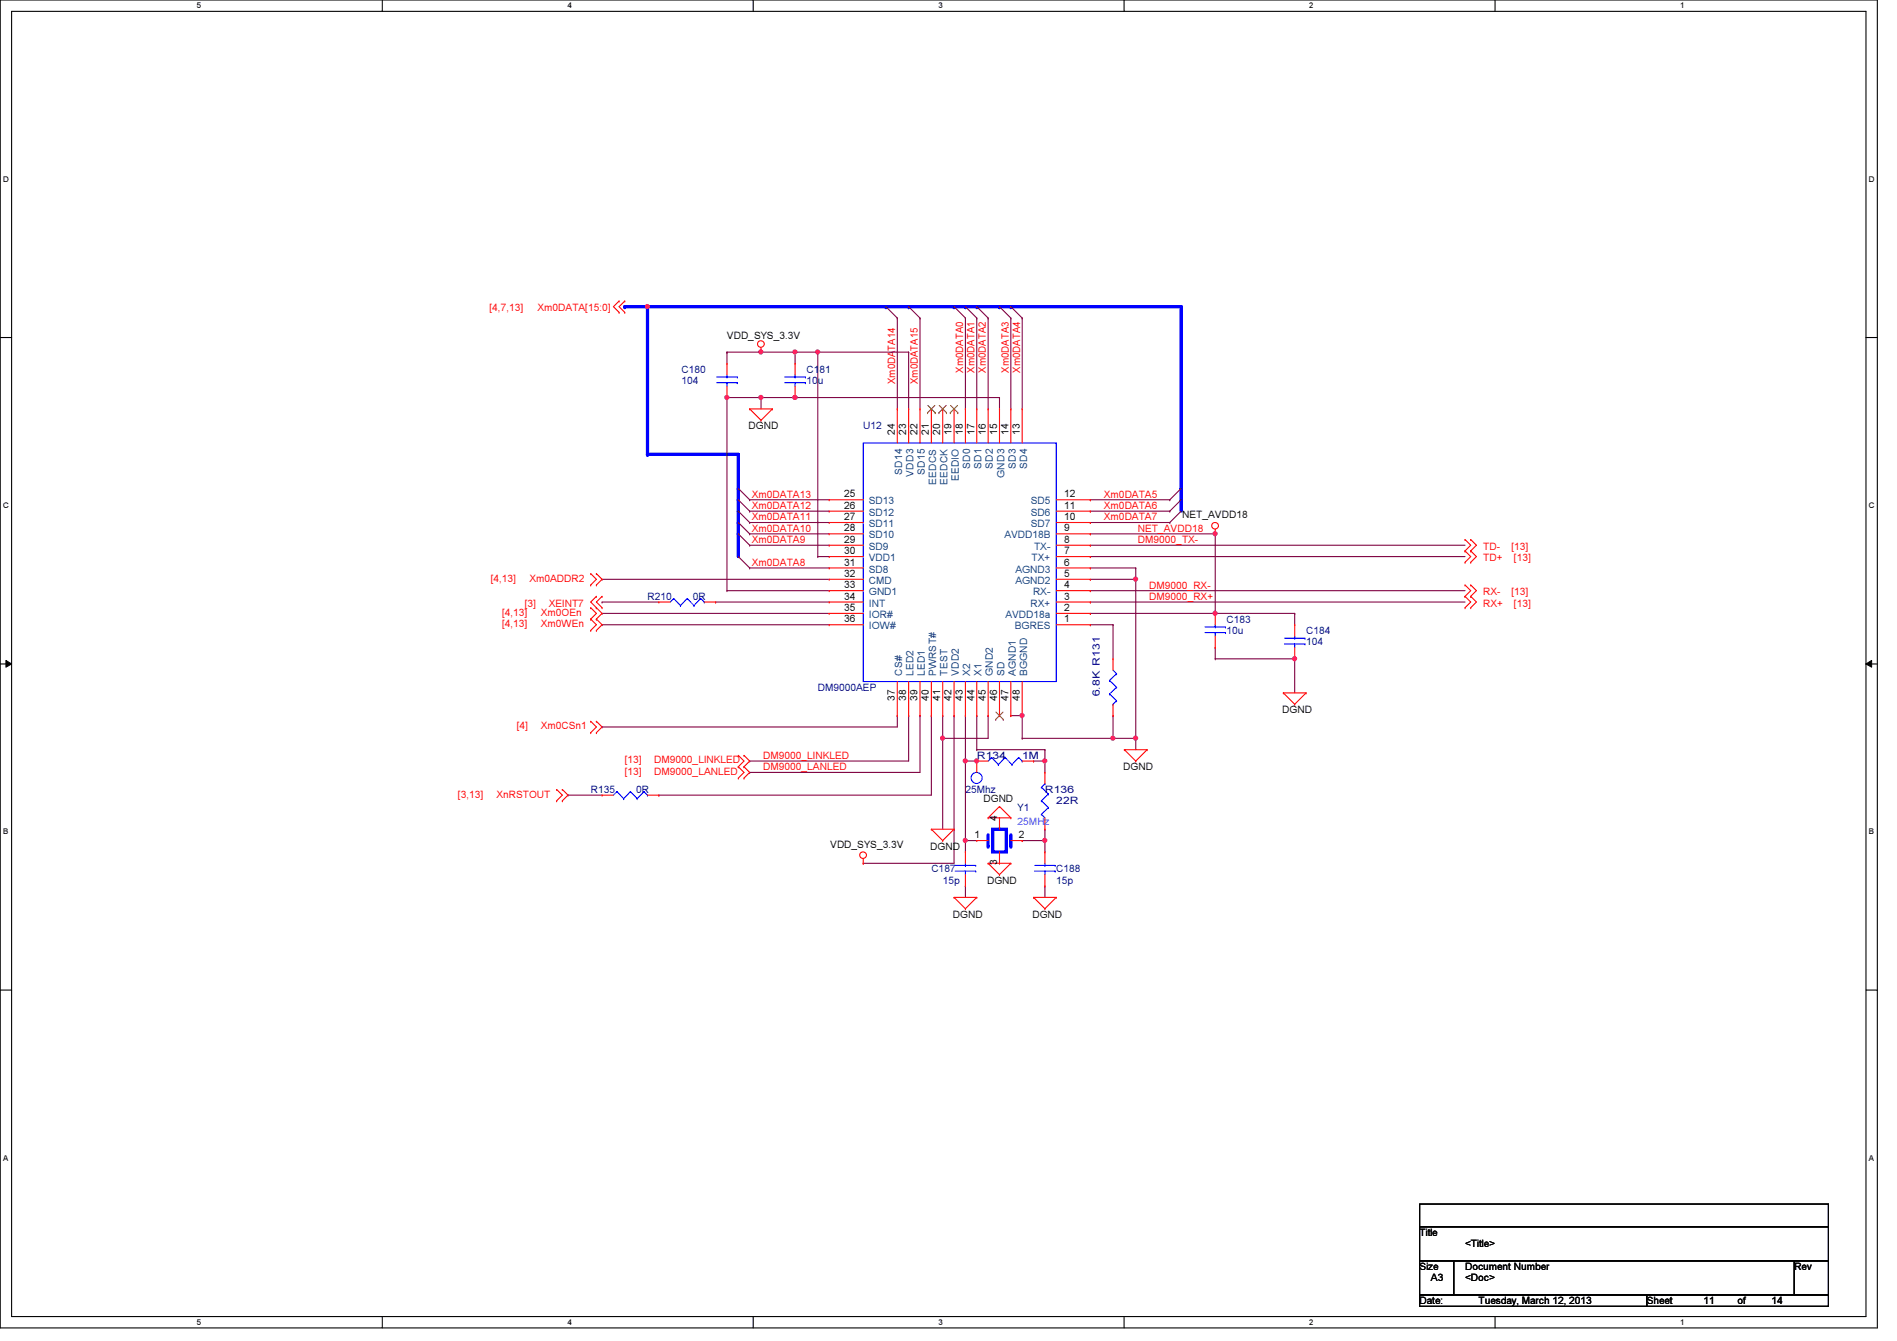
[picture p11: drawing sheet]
<svg xmlns="http://www.w3.org/2000/svg" width="297mm" height="210mm" viewBox="0 0 297 210" stroke-linecap="round" stroke-linejoin="round" font-family="sans-serif">
<path d="M0 0h294v207.9h-294zM1.8 1.8h290.4v204.3h-290.4z" fill="none" stroke="#000" stroke-width=".17"/>
<g fill="#fff">
<path d="M30.8 .2h.7v1.4h-.7z"/>
<path d="M30.8 206.2h.7v1.4h-.7z"/>
</g>
<path d="M59.9 0v1.8M59.9 206.1v1.8" fill="none" stroke="#000" stroke-width=".17"/>
<g fill="#fff">
<path d="M88.9 .2h.6v1.4h-.6z"/>
<path d="M88.9 206.2h.6v1.4h-.6z"/>
</g>
<path d="M117.9 0v1.8M117.9 206.1v1.8" fill="none" stroke="#000" stroke-width=".17"/>
<g fill="#fff">
<path d="M146.9 .2h.7v1.4h-.7z"/>
<path d="M146.9 206.2h.7v1.4h-.7z"/>
</g>
<path d="M176 0v1.8M176 206.1v1.8" fill="none" stroke="#000" stroke-width=".17"/>
<g fill="#fff">
<path d="M205 .2h.7v1.4h-.7z"/>
<path d="M205 206.2h.7v1.4h-.7z"/>
</g>
<path d="M234.1 0v1.8M234.1 206.1v1.8" fill="none" stroke="#000" stroke-width=".17"/>
<g fill="#fff">
<path d="M263.1 .2h.7v1.4h-.7z"/>
<path d="M263.1 206.2h.7v1.4h-.7z"/>
<path d="M.5 27.3h.9v1.4h-.9z"/>
<path d="M292.6 27.3h.9v1.4h-.9z"/>
<path d="M.5 78.4h.9v1.4h-.9z"/>
<path d="M292.6 78.4h.9v1.4h-.9z"/>
</g>
<path d="M0 52.8h1.8M292.2 52.8h1.8" fill="none" stroke="#000" stroke-width=".17"/>
<g fill="#fff">
<path d="M.5 129.5h.8v1.4h-.8z"/>
<path d="M292.6 129.5h.9v1.4h-.9z"/>
</g>
<path d="M0 103.9h1.8M292.2 103.9h1.8" fill="none" stroke="#000" stroke-width=".17"/>
<path d="M.9 103.4l.9 .5-.9 .5zM292.2 103.9l.9-.5v1z" fill="#000"/>
<path d="M.9 103.4l.9 .5-.9 .5zM292.2 103.9l.9-.5v1z" fill="none" stroke="#000" stroke-width=".16"/>
<g fill="#fff">
<path d="M.5 180.5h.8v1.4h-.8z"/>
<path d="M292.6 180.5h.9v1.4h-.9z"/>
</g>
<path d="M0 155h1.8M292.2 155h1.8" fill="none" stroke="#000" stroke-width=".17"/>
<path d="M124.5 55.1h.1M124.5 55.1v1.8M94.3 94.2h.1M94.3 94.2h8.9M117.4 119.1h.1M117.4 119.1h24.9M88.9 124.5h.1M88.9 124.5h5.4" fill="none" stroke="#800040" stroke-width=".17"/>
<path d="M97.8 48h3.6" fill="none" stroke="#00f" stroke-width=".51"/>
<circle cx="97.8" cy="48" r=".25" fill="#00f"/>
<path d="M144.1 112h.1M144.1 112v8.9M202.7 103.1h.1M202.7 103.1v5.4" fill="none" stroke="#800040" stroke-width=".17"/>
<path d="M185 78.2v1.8" fill="none" stroke="#00f" stroke-width=".51"/>
<circle cx="185" cy="78.2" r=".25" fill="#00f"/>
<path d="M185 76.5v1.7" fill="none" stroke="#00f" stroke-width=".51"/>
<circle cx="185" cy="76.5" r=".25" fill="#00f"/>
<path d="M185 48v28.5" fill="none" stroke="#00f" stroke-width=".51"/>
<circle cx="185" cy="48" r=".25" fill="#00f"/>
<path d="M112.1 94.2h.1M112.1 94.2h17.7M117.4 120.9h.1M117.4 120.9h26.7" fill="none" stroke="#800040" stroke-width=".17"/>
<path d="M158.3 48h26.7" fill="none" stroke="#00f" stroke-width=".51"/>
<circle cx="158.3" cy="48" r=".25" fill="#00f"/>
<path d="M138.7 48h3.6" fill="none" stroke="#00f" stroke-width=".51"/>
<circle cx="138.7" cy="48" r=".25" fill="#00f"/>
<path d="M101.4 48h37.3" fill="none" stroke="#00f" stroke-width=".51"/>
<circle cx="101.4" cy="48" r=".25" fill="#00f"/>
<path d="M156.5 48h1.8" fill="none" stroke="#00f" stroke-width=".51"/>
<circle cx="156.5" cy="48" r=".25" fill="#00f"/>
<path d="M142.3 48h7.1" fill="none" stroke="#00f" stroke-width=".51"/>
<circle cx="142.3" cy="48" r=".25" fill="#00f"/>
<path d="M151.2 48h1.7" fill="none" stroke="#00f" stroke-width=".51"/>
<circle cx="151.2" cy="48" r=".25" fill="#00f"/>
<path d="M149.4 48h1.8" fill="none" stroke="#00f" stroke-width=".51"/>
<circle cx="149.4" cy="48" r=".25" fill="#00f"/>
<path d="M152.9 48h3.6" fill="none" stroke="#00f" stroke-width=".51"/>
<circle cx="152.9" cy="48" r=".25" fill="#00f"/>
<path d="M115.6 83.6v3.5" fill="none" stroke="#00f" stroke-width=".51"/>
<circle cx="115.6" cy="83.6" r=".25" fill="#00f"/>
<path d="M115.6 76.5v1.7" fill="none" stroke="#00f" stroke-width=".51"/>
<circle cx="115.6" cy="76.5" r=".25" fill="#00f"/>
<path d="M115.6 71.1v5.4" fill="none" stroke="#00f" stroke-width=".51"/>
<circle cx="115.6" cy="71.1" r=".25" fill="#00f"/>
<path d="M115.6 80v1.8" fill="none" stroke="#00f" stroke-width=".51"/>
<circle cx="115.6" cy="80" r=".25" fill="#00f"/>
<path d="M115.6 78.2v1.8" fill="none" stroke="#00f" stroke-width=".51"/>
<circle cx="115.6" cy="78.2" r=".25" fill="#00f"/>
<path d="M115.6 81.8v1.8" fill="none" stroke="#00f" stroke-width=".51"/>
<circle cx="115.6" cy="81.8" r=".25" fill="#00f"/>
<path d="M101.4 71.1h14.2" fill="none" stroke="#00f" stroke-width=".51"/>
<circle cx="101.4" cy="71.1" r=".25" fill="#00f"/>
<g fill="none" stroke="#800040" stroke-width=".17">
<path d="M113.8 62.2h.1M113.8 62.2h5.4M170.7 78.2h.1M170.7 78.2h12.5M170.7 80h.1M170.7 81.8h.1M170.7 85.3h.1M170.7 94.2h.1M170.7 80h12.5M170.7 81.8h12.5M170.7 85.3h58.7M170.7 94.2h58.7"/>
<path d="M190.3 96h.1M190.3 96h12.4M163.6 117.3h.1M163.6 117.3v1.8"/>
</g>
<circle cx="190.3" cy="96" r=".32" fill="#f0f"/>
<circle cx="190.3" cy="96" r=".32" fill="none" stroke="#f0f" stroke-width=".17"/>
<path d="M119.2 62.2h.1M119.2 62.2v1.8M119.2 62.2h5.3M202.7 96h.1M202.7 96v1.8M94.3 113.8h.1M140.5 112h.1M140.5 112v1.8h-46.2M160.1 112h.1M160.1 112v3.6M174.3 115.6h.1M174.3 115.6h3.5" fill="none" stroke="#800040" stroke-width=".17"/>
<circle cx="124.5" cy="62.2" r=".32" fill="#f0f"/>
<circle cx="124.5" cy="62.2" r=".32" fill="none" stroke="#f0f" stroke-width=".17"/>
<circle cx="119.1" cy="62.2" r=".32" fill="#f0f"/>
<circle cx="119.1" cy="62.2" r=".32" fill="none" stroke="#f0f" stroke-width=".17"/>
<path d="M124.5 62.2h.1M124.5 62.2h32" fill="none" stroke="#800040" stroke-width=".17"/>
<circle cx="124.5" cy="62.2" r=".32" fill="#f0f"/>
<circle cx="124.5" cy="62.2" r=".32" fill="none" stroke="#f0f" stroke-width=".17"/>
<path d="M177.8 88.9h.1M177.8 88.9v1.8M147.6 115.6h.1M147.6 115.6h7.1M147.6 115.6v14.2M151.2 119.1h.1M151.2 119.1v12.5M160.1 115.6h.1M160.1 115.6h14.2M163.6 138.7h.1M163.6 138.7v1.8" fill="none" stroke="#800040" stroke-width=".17"/>
<circle cx="147.6" cy="115.5" r=".32" fill="#f0f"/>
<circle cx="147.6" cy="115.5" r=".32" fill="none" stroke="#f0f" stroke-width=".17"/>
<path d="M177.8 90.7h.1M177.8 90.7v24.9M161.8 119.1h.1M161.8 119.1h1.8M163.6 131.6h.1M163.6 131.6v1.7" fill="none" stroke="#800040" stroke-width=".17"/>
<circle cx="177.8" cy="115.5" r=".32" fill="#f0f"/>
<circle cx="177.8" cy="115.5" r=".32" fill="none" stroke="#f0f" stroke-width=".17"/>
<circle cx="177.8" cy="90.7" r=".32" fill="#f0f"/>
<circle cx="177.8" cy="90.7" r=".32" fill="none" stroke="#f0f" stroke-width=".17"/>
<path d="M94.3 97.8h.1M94.3 97.8h35.5M170.7 88.9h.1M170.7 90.7h.1M170.7 83.6h.1M170.7 88.9h7.1M170.7 90.7h7.1M170.7 83.6h19.6" fill="none" stroke="#800040" stroke-width=".17"/>
<circle cx="190.3" cy="83.5" r=".32" fill="#f0f"/>
<circle cx="190.3" cy="83.5" r=".32" fill="none" stroke="#f0f" stroke-width=".17"/>
<path d="M94.3 96h.1M94.3 96h35.5M151.2 119.1h.1M151.2 119.1h1.7M154.7 112h.1M154.7 112v3.6" fill="none" stroke="#800040" stroke-width=".17"/>
<circle cx="152.9" cy="119.1" r=".32" fill="#f0f"/>
<circle cx="152.9" cy="119.1" r=".32" fill="none" stroke="#f0f" stroke-width=".17"/>
<circle cx="151.1" cy="119.1" r=".32" fill="#f0f"/>
<circle cx="151.1" cy="119.1" r=".32" fill="none" stroke="#f0f" stroke-width=".17"/>
<g fill="none" stroke="#800040" stroke-width=".17">
<path d="M113.8 55.1h.1M113.8 55.1v1.8M119.2 55.1h.1M119.2 55.1h5.3M94.3 90.7h.1M94.3 90.7h35.5M113.8 92.5h.1M113.8 92.5h16M117.4 88.9h.1M117.4 88.9h12.4M170.7 97.8h.1M170.7 92.5h.1"/>
<path d="M170.7 92.5h58.7M170.7 97.8h3.6M174.3 97.8h.1M174.3 97.8v5.3M151.2 112h.1M151.2 112v7.1M177.8 115.6h.1M177.8 115.6v1.7M103.2 124.5h.1M103.2 124.5h42.6M151.2 131.6h.1M151.2 131.6h1.7"/>
</g>
<circle cx="124.5" cy="55.1" r=".32" fill="#f0f"/>
<circle cx="124.5" cy="55.1" r=".32" fill="none" stroke="#f0f" stroke-width=".17"/>
<circle cx="119.1" cy="55.1" r=".32" fill="#f0f"/>
<circle cx="119.1" cy="55.1" r=".32" fill="none" stroke="#f0f" stroke-width=".17"/>
<path d="M174.3 112h.1M174.3 112v3.6" fill="none" stroke="#800040" stroke-width=".17"/>
<circle cx="174.3" cy="115.5" r=".32" fill="#f0f"/>
<circle cx="174.3" cy="115.5" r=".32" fill="none" stroke="#f0f" stroke-width=".17"/>
<path d="M113.8 62.2h.1M113.8 62.2v30.3M117.4 85.3h.1M117.4 85.3h12.4" fill="none" stroke="#800040" stroke-width=".17"/>
<circle cx="113.8" cy="62.2" r=".32" fill="#f0f"/>
<circle cx="113.8" cy="62.2" r=".32" fill="none" stroke="#f0f" stroke-width=".17"/>
<path d="M158.3 112h.1M158.3 112h1.8" fill="none" stroke="#800040" stroke-width=".17"/>
<circle cx="160" cy="112" r=".32" fill="#f0f"/>
<circle cx="160" cy="112" r=".32" fill="none" stroke="#f0f" stroke-width=".17"/>
<path d="M117.4 83.6h.1M117.4 83.6h12.4M142.3 112h.1M142.3 112v7.1M160.1 131.6h.1M160.1 131.6h3.5" fill="none" stroke="#800040" stroke-width=".17"/>
<circle cx="163.6" cy="131.5" r=".32" fill="#f0f"/>
<circle cx="163.6" cy="131.5" r=".32" fill="none" stroke="#f0f" stroke-width=".17"/>
<path d="M117.4 81.8h.1M117.4 81.8h12.4M190.3 83.6h.1M190.3 83.6v12.4M190.3 103.1h.1M190.3 103.1h12.4" fill="none" stroke="#800040" stroke-width=".17"/>
<circle cx="202.7" cy="103.1" r=".32" fill="#f0f"/>
<circle cx="202.7" cy="103.1" r=".32" fill="none" stroke="#f0f" stroke-width=".17"/>
<path d="M128.1 55.1h.1M128.1 55.1v32M128.1 87.1h.1M128.1 87.1h1.7" fill="none" stroke="#800040" stroke-width=".17"/>
<circle cx="128" cy="55.1" r=".32" fill="#f0f"/>
<circle cx="128" cy="55.1" r=".32" fill="none" stroke="#f0f" stroke-width=".17"/>
<g fill="none" stroke="#800040" stroke-width=".17">
<path d="M113.8 55.1h.1M113.8 55.1h5.4M124.5 55.1h.1M124.5 55.1h3.6M140.5 49.8h.1M140.5 49.8v14.2M142.3 55.1h.1M142.3 55.1v8.9M144.1 49.8h.1M144.1 49.8v14.2M151.2 49.8h.1M151.2 49.8v14.2"/>
<path d="M152.9 49.8h.1M152.9 49.8v14.2M154.7 49.8h.1M154.7 49.8v14.2M158.3 49.8h.1M158.3 49.8v14.2M160.1 49.8h.1M160.1 49.8v14.2M117.4 78.2h.1M117.4 78.2h12.4M156.5 62.2h.1M156.5 62.2v1.8"/>
<path d="M117.4 80h.1M117.4 80h12.4M170.7 96h.1M170.7 96h19.6M152.9 112h.1M152.9 112v5.3M151.2 138.7h.1M151.2 131.6h.1M151.2 131.6v1.7M151.2 138.7v1.8M163.6 129.8h.1M163.6 129.8v1.8"/>
</g>
<circle cx="151.1" cy="131.5" r=".32" fill="#f0f"/>
<circle cx="151.1" cy="131.5" r=".32" fill="none" stroke="#f0f" stroke-width=".17"/>
<path d="M128.1 55.1h.1M128.1 55.1h14.2M145.8 112h.1M145.8 112v12.5M152.9 117.3h.1M152.9 117.3h10.7" fill="none" stroke="#800040" stroke-width=".17"/>
<path d="M101.4 48v23.1" fill="none" stroke="#00f" stroke-width=".51"/>
<circle cx="101.4" cy="48" r=".25" fill="#00f"/>
<circle cx="101.4" cy="48" r=".32" fill="#f0f"/>
<circle cx="101.4" cy="48" r=".32" fill="none" stroke="#f0f" stroke-width=".17"/>
<path d="M149.4 112h.1M149.4 112v23.1M163.6 119.1h.1M163.6 119.1v1.8" fill="none" stroke="#800040" stroke-width=".17"/>
<circle cx="163.6" cy="119.1" r=".32" fill="#f0f"/>
<circle cx="163.6" cy="119.1" r=".32" fill="none" stroke="#f0f" stroke-width=".17"/>
<g fill="none" stroke="#800040" stroke-width=".17">
<path d="M138.7 48h.1M138.7 48l1.8 1.8M142.3 48h.1M142.3 48l1.8 1.8M149.4 48h.1M149.4 48l1.8 1.8M151.2 48h.1M151.2 48l1.7 1.8M152.9 48h.1M152.9 48l1.8 1.8M156.5 48h.1M156.5 48l1.8 1.8"/>
<path d="M158.3 48h.1M158.3 48l1.8 1.8M115.6 76.5h.1M115.6 78.2h.1M115.6 76.5l1.8 1.7M115.6 78.2l1.8 1.8M183.2 78.2h.1M185 76.5l-1.8 1.7M185 78.2l-1.8 1.8M115.6 80h.1M115.6 81.8h.1M115.6 83.6h.1"/>
<path d="M115.6 87.1h.1M115.6 80l1.8 1.8M115.6 81.8l1.8 1.8M115.6 83.6l1.8 1.7M115.6 87.1l1.8 1.8M170.7 87.1h.1M170.7 87.1h58.7M183.2 80h.1M183.2 81.8h.1M185 80l-1.8 1.8M147.6 112h.1M147.6 112v3.6"/>
<path d="M190.3 101.3h.1M190.3 101.3v1.8M135.2 135.1h.1M135.2 135.1h14.2"/>
</g>
<g fill="none" stroke="#f00" stroke-width=".17">
<path d="M96.9 47.1h.1M96.9 48.9h.1M96.9 47.1l-.8 .9 .8 .9M97.8 47.1h.1M97.8 48.9h.1M97.8 47.1l-.9 .9 .9 .9M119.2 55.1h.1M119.2 54.4v.7M117.4 64h.1M117.4 64h3.5M117.4 64l1.8 1.8M119.2 65.8h.1"/>
<path d="M120.9 64h.1M120.9 64l-1.7 1.8M92.5 89.8h.1M92.5 91.6h.1M92.5 95.1h.1M92.5 96.9h.1M92.5 98.7h.1M92.5 89.8l.9 .9-.9 .9M92.5 95.1l.9 .9-.9 .9M92.5 96.9l.9 .9-.9 .9M93.4 91.6h.1M93.4 89.8h.1"/>
<path d="M93.4 96.9h.1M93.4 95.1h.1M93.4 98.7h.1M93.4 93.3h.1M93.4 89.8l.9 .9-.9 .9M93.4 93.3l-.9 .9 1.8 1.8-.9 .9M93.4 96.9l.9 .9-.9 .9M94.3 93.3h.1M94.3 95.1h.1M94.3 93.3l-.9 .9 .9 .9M190.3 83.6h.1M190.3 82.8v.8"/>
<path d="M229.4 84.5h.1M229.4 86.2h.1M229.4 88h.1M229.4 91.6h.1M229.4 93.3h.1M229.4 95.1h.1M229.4 84.5l.9 .8-.9 .9M229.4 86.2l.9 .9-.9 .9M229.4 91.6l.9 .9-.9 .8M229.4 93.3l.9 .9-.9 .9M230.3 84.5h.1M230.3 86.2h.1"/>
<path d="M230.3 88h.1M230.3 91.6h.1M230.3 93.3h.1M230.3 95.1h.1M230.3 84.5l.9 .8-.9 .9M230.3 86.2l.9 .9-.9 .9M230.3 91.6l.9 .9-.9 .8M230.3 93.3l.9 .9-.9 .9M92.5 112.9h.1M92.5 114.7h.1M92.5 112.9l.9 .9-.9 .9M93.4 114.7h.1"/>
<path d="M93.4 112.9h.1M93.4 112.9l.9 .9-.9 .9M115.6 118.2h.1M115.6 118.2l.9 .9-.9 .9M116.5 118.2h.1M116.5 118.2l.9 .9-.9 .9M152.9 119.1h.1M152.9 119.1v1.8M152.9 119.1h1.8M160.1 119.1h1.7M161.8 119.1h.1M176.1 117.3h.1"/>
<path d="M176.1 117.3h3.5M176.1 117.3l1.7 1.8M177.8 119.1h.1M179.6 117.3h.1M179.6 117.3l-1.8 1.8M201 108.5h.1M201 108.5h3.5M201 108.5l1.7 1.7M202.7 110.2h.1M204.5 108.5h.1M204.5 108.5l-1.8 1.7M87.2 123.6h.1"/>
<path d="M87.2 125.3h.1M87.2 123.6l.8 .9-.8 .8M88 125.3h.1M88 123.6h.1M88 123.6l.9 .9-.9 .8M115.6 120h.1M115.6 121.8h.1M115.6 120l.9 .9-.9 .9M116.5 120h.1M116.5 121.8h.1M116.5 120l.9 .9-.9 .9M135.2 135.1h.1"/>
<path d="M135.2 134.4v.7M145.8 129.8h.1M145.8 129.8h3.6M145.8 129.8l1.8 1.8M147.6 131.6h.1M149.4 129.8h.1M149.4 129.8l-1.8 1.8M151.2 133.3h.1M151.2 138.7h.1M151.2 133.3v1.8M151.2 136.9v1.8M154.7 135.1h.1"/>
<path d="M154.7 128h.1M154.7 135.1h3.6M154.7 135.1l1.8 1.8M154.7 128h3.6M156.5 136.9h.1M156.5 126.2h.1M156.5 126.2l-1.8 1.8M156.5 126.2l1.8 1.8M158.3 135.1h.1M158.3 128h.1M158.3 135.1l-1.8 1.8M163.6 129.8h.1"/>
<path d="M163.6 120.9h.1M163.6 120.9v1.8M163.6 128v1.8M149.4 140.5h.1M149.4 140.5h3.5M149.4 140.5l1.8 1.7M151.2 142.2h.1M152.9 140.5h.1M152.9 140.5l-1.7 1.7M161.8 140.5h.1M161.8 140.5h3.6M161.8 140.5l1.8 1.7"/>
<path d="M163.6 142.2h.1M165.4 140.5h.1M165.4 140.5l-1.8 1.7"/>
<circle cx="119.1" cy="53.8" r=".52"/>
<circle cx="190.3" cy="82.3" r=".52"/>
<circle cx="135.2" cy="133.9" r=".52"/>
</g>
<path d="M222.3 188.5h64v3.5h-64zM222.3 192h64v5.4h-64zM222.3 197.4h5.3v5.3h-5.3zM227.6 197.4h53.4v5.3h-53.4zM281 197.4h5.3v5.3h-5.3zM222.3 202.7h35.5v1.8h-35.5zM257.8 202.7h28.5v1.8h-28.5z" fill="none" stroke="#000" stroke-width=".17"/>
<g fill="none" stroke="#00f" stroke-width=".17">
<path d="M155.3 118.6h.1M155.3 118.6l-.6 .5M155.3 118.6l1 1.1M156.3 119.7h.1M157.4 118.6h.1M157.4 118.6l-1.1 1.1M157.4 118.6l1.1 1.1M158.5 119.7h.1M159.5 118.6h.1M159.5 118.6l-1 1.1M159.5 118.6l.6 .5M160.1 119.1h.1"/>
<path d="M149.6 136.4h3.2M149.6 135.5h3.2M151.2 135.5h.1M151.2 136.4h.1M151.2 135.1v.4M151.2 136.4v.5M152.8 136.4h.1M152.8 135.5h.1M163.1 127.5h.1M163.1 125.3h.1M163.1 123.2h.1M163.1 127.5l.5 .5"/>
<path d="M163.1 125.3l1.1 1.1M163.1 123.2l1.1 1.1M163.6 122.7h.1M163.6 122.7l-.5 .5M164.2 126.4h.1M164.2 124.3h.1M164.2 126.4l-1.1 1.1M164.2 124.3l-1.1 1"/>
<circle cx="152.9" cy="121.8" r=".87"/>
</g>
<path d="M154.7 130.7v1.8" fill="none" stroke="#00f" stroke-width=".51"/>
<circle cx="154.7" cy="132.5" r=".25" fill="#00f"/>
<path d="M158.3 130.7v1.8" fill="none" stroke="#00f" stroke-width=".51"/>
<circle cx="158.3" cy="132.5" r=".25" fill="#00f"/>
<path d="M155.4 129.8h2.2v3.5h-2.2z" fill="none" stroke="#00f" stroke-width=".51"/>
<g fill="none" stroke="#f00" stroke-width=".17">
<path d="M113.8 56.9h.1M113.8 56.9v1.8M124.5 56.9h.1M124.5 56.9v1.8M113.8 62.2h.1M113.8 60.5v1.7M124.5 62.2h.1M124.5 60.5v1.7M129.8 78.2h.1M129.8 78.2h5.4M140.5 64h.1M140.5 64v5.3"/>
<path d="M142.3 64h.1M142.3 64v5.3M144.1 64h.1M144.1 64v5.3M145.8 64h.1M145.8 64v5.3M147.6 64h.1M147.6 64v5.3M149.4 64h.1M149.4 64v5.3M151.2 64h.1M151.2 64v5.3"/>
<path d="M152.9 64h.1M152.9 64v5.3M154.7 64h.1M154.7 64v5.3M156.5 64h.1M156.5 64v5.3M158.3 64h.1M158.3 64v5.3M160.1 64h.1M160.1 64v5.3M165.4 78.2h5.3M170.7 78.2h.1"/>
<path d="M103.2 94.2h.1M103.2 94.2h1.7M110.3 94.2h1.8M112.1 94.2h.1M129.8 80h.1M129.8 81.8h.1M129.8 83.6h.1M129.8 85.3h.1M129.8 87.1h.1M129.8 88.9h.1M129.8 90.7h.1M129.8 92.5h.1"/>
<path d="M129.8 94.2h.1M129.8 96h.1M129.8 97.8h.1M129.8 94.2h5.4M129.8 97.8h5.4M129.8 96h5.4M129.8 90.7h5.4M129.8 83.6h5.4M129.8 85.3h5.4M129.8 87.1h5.4M129.8 88.9h5.4M129.8 81.8h5.4"/>
<path d="M129.8 92.5h5.4M129.8 80h5.4M165.4 94.2h5.3M165.4 97.8h5.3M165.4 96h5.3M165.4 90.7h5.3M165.4 83.6h5.3M165.4 85.3h5.3M165.4 87.1h5.3M165.4 88.9h5.3M165.4 81.8h5.3M165.4 92.5h5.3"/>
<path d="M165.4 80h5.3M170.7 97.8h.1M170.7 96h.1M170.7 94.2h.1M170.7 90.7h.1M170.7 83.6h.1M170.7 85.3h.1M170.7 87.1h.1M170.7 88.9h.1M170.7 81.8h.1M170.7 92.5h.1M170.7 80h.1"/>
<path d="M190.3 96h.1M190.3 96v1.8M190.3 99.6v1.7M202.7 97.8h.1M202.7 97.8v1.8M140.5 112h.1M140.5 106.7v5.3M142.3 112h.1M142.3 106.7v5.3M144.1 112h.1M144.1 106.7v5.3M145.8 112h.1"/>
<path d="M145.8 106.7v5.3M147.6 112h.1M147.6 106.7v5.3M149.4 112h.1M149.4 106.7v5.3M151.2 112h.1M151.2 106.7v5.3M152.9 112h.1M152.9 106.7v5.3M154.7 112h.1M154.7 106.7v5.3M156.5 112h.1"/>
<path d="M156.5 106.7v5.3M158.3 112h.1M158.3 106.7v5.3M160.1 112h.1M160.1 106.7v5.3M174.3 103.1h.1M174.3 112h.1M174.3 103.1v1.8M174.3 110.2v1.8M190.3 101.3h.1M202.7 103.1h.1M202.7 101.3v1.8"/>
<path d="M94.3 124.5h.1M94.3 124.5h1.8M101.4 124.5h1.8M103.2 124.5h.1M152.9 131.6h.1M152.9 131.6h1.8M156.5 135.1h.1M156.5 128h.1M156.5 128v1.8M156.5 133.3v1.8M158.3 131.6h1.8M160.1 131.6h.1"/>
<path d="M163.6 133.3h.1M163.6 138.7h.1M163.6 133.3v1.8M163.6 136.9v1.8"/>
</g>
<g fill="none" stroke="#00f" stroke-width=".17">
<path d="M112.2 59.9h3.2M112.2 59h3.2M113.8 59h.1M113.8 59.9h.1M113.8 58.7v.3M113.8 59.9v.6M115.4 59.9h.1M115.4 59h.1M122.9 59.9h3.2M122.9 59h3.2M124.5 59h.1M124.5 59.9h.1"/>
<path d="M124.5 58.7v.3M124.5 59.9v.6M126.1 59.9h.1M126.1 59h.1M135.2 69.3h30.2v37.4h-30.2zM105.5 93.7h.1M105.5 93.7l-.6 .5M105.5 93.7l1 1.1M106.5 94.8h.1M107.6 93.7h.1M107.6 93.7l-1.1 1.1M107.6 93.7l1.1 1.1"/>
<path d="M108.7 94.8h.1M109.7 93.7h.1M109.7 93.7l-1 1.1M109.7 93.7l.6 .5M110.3 94.2h.1M188.7 99h3.2M188.7 98.1h3.2M190.3 98.1h.1M190.3 99h.1M190.3 97.8v.3M190.3 99v.6M191.9 99h.1"/>
<path d="M191.9 98.1h.1M201.1 99.9h3.2M202.7 99.9h.1M202.7 99.6v.3M204.3 99.9h.1M173.7 106.5h.1M173.7 108.6h.1M173.7 106.5l1.1 1.1M173.7 108.6l1.1 1.1M174.3 110.2h.1M174.3 104.9l.5 .6M174.8 105.5h.1"/>
<path d="M174.8 107.6h.1M174.8 109.7h.1M174.8 105.5l-1.1 1M174.8 107.6l-1.1 1M174.8 109.7l-.5 .5M201.1 100.8h3.2M202.7 100.8h.1M202.7 100.8v.5M204.3 100.8h.1M96.6 123.9h.1M96.6 123.9l-.5 .6M96.6 123.9l1.1 1.1"/>
<path d="M97.7 125h.1M98.7 123.9h.1M98.7 123.9l-1 1.1M98.7 123.9l1.1 1.1M99.8 125h.1M100.8 123.9h.1M100.8 123.9l-1 1.1M100.8 123.9l.6 .6M101.4 124.5h.1M162 136.4h3.2M162 135.5h3.2M163.6 135.5h.1"/>
<path d="M163.6 136.4h.1M163.6 135.1v.4M163.6 136.4v.5M165.2 136.4h.1M165.2 135.5h.1"/>
</g>
<g fill="none" stroke="#804000" stroke-width=".16">
<path d="M145.2 64.6h.1M145.3 63.5l1.1 1.1M146.4 63.5l-1.2 1.1M146.4 64.6h.1M147 64.6h.1M147.1 63.5l1.1 1.1M148.2 63.5l-1.2 1.1M148.2 64.6h.1M148.8 64.6h.1M148.8 63.5l1.2 1.1M149.9 63.5l-1.1 1.1M150 64.6h.1"/>
<path d="M155.9 112.6h.1M156 111.5l1.1 1.1M157.1 111.5l-1.2 1.1M157.1 112.6h.1"/>
</g>
<circle cx="190.3" cy="96" r=".32" fill="#f0f"/>
<circle cx="190.3" cy="96" r=".32" fill="none" stroke="#f0f" stroke-width=".17"/>
<circle cx="124.5" cy="62.2" r=".32" fill="#f0f"/>
<circle cx="124.5" cy="62.2" r=".32" fill="none" stroke="#f0f" stroke-width=".17"/>
<circle cx="119.1" cy="62.2" r=".32" fill="#f0f"/>
<circle cx="119.1" cy="62.2" r=".32" fill="none" stroke="#f0f" stroke-width=".17"/>
<circle cx="124.5" cy="62.2" r=".32" fill="#f0f"/>
<circle cx="124.5" cy="62.2" r=".32" fill="none" stroke="#f0f" stroke-width=".17"/>
<circle cx="147.6" cy="115.5" r=".32" fill="#f0f"/>
<circle cx="147.6" cy="115.5" r=".32" fill="none" stroke="#f0f" stroke-width=".17"/>
<circle cx="177.8" cy="115.5" r=".32" fill="#f0f"/>
<circle cx="177.8" cy="115.5" r=".32" fill="none" stroke="#f0f" stroke-width=".17"/>
<circle cx="177.8" cy="90.7" r=".32" fill="#f0f"/>
<circle cx="177.8" cy="90.7" r=".32" fill="none" stroke="#f0f" stroke-width=".17"/>
<circle cx="190.3" cy="83.5" r=".32" fill="#f0f"/>
<circle cx="190.3" cy="83.5" r=".32" fill="none" stroke="#f0f" stroke-width=".17"/>
<circle cx="152.9" cy="119.1" r=".32" fill="#f0f"/>
<circle cx="152.9" cy="119.1" r=".32" fill="none" stroke="#f0f" stroke-width=".17"/>
<circle cx="151.1" cy="119.1" r=".32" fill="#f0f"/>
<circle cx="151.1" cy="119.1" r=".32" fill="none" stroke="#f0f" stroke-width=".17"/>
<circle cx="124.5" cy="55.1" r=".32" fill="#f0f"/>
<circle cx="124.5" cy="55.1" r=".32" fill="none" stroke="#f0f" stroke-width=".17"/>
<circle cx="119.1" cy="55.1" r=".32" fill="#f0f"/>
<circle cx="119.1" cy="55.1" r=".32" fill="none" stroke="#f0f" stroke-width=".17"/>
<circle cx="174.3" cy="115.5" r=".32" fill="#f0f"/>
<circle cx="174.3" cy="115.5" r=".32" fill="none" stroke="#f0f" stroke-width=".17"/>
<circle cx="113.8" cy="62.2" r=".32" fill="#f0f"/>
<circle cx="113.8" cy="62.2" r=".32" fill="none" stroke="#f0f" stroke-width=".17"/>
<circle cx="160" cy="112" r=".32" fill="#f0f"/>
<circle cx="160" cy="112" r=".32" fill="none" stroke="#f0f" stroke-width=".17"/>
<circle cx="163.6" cy="131.5" r=".32" fill="#f0f"/>
<circle cx="163.6" cy="131.5" r=".32" fill="none" stroke="#f0f" stroke-width=".17"/>
<circle cx="202.7" cy="103.1" r=".32" fill="#f0f"/>
<circle cx="202.7" cy="103.1" r=".32" fill="none" stroke="#f0f" stroke-width=".17"/>
<circle cx="128" cy="55.1" r=".32" fill="#f0f"/>
<circle cx="128" cy="55.1" r=".32" fill="none" stroke="#f0f" stroke-width=".17"/>
<circle cx="151.1" cy="131.5" r=".32" fill="#f0f"/>
<circle cx="151.1" cy="131.5" r=".32" fill="none" stroke="#f0f" stroke-width=".17"/>
<circle cx="101.4" cy="48" r=".32" fill="#f0f"/>
<circle cx="101.4" cy="48" r=".32" fill="none" stroke="#f0f" stroke-width=".17"/>
<circle cx="163.6" cy="119.1" r=".32" fill="#f0f"/>
<circle cx="163.6" cy="119.1" r=".32" fill="none" stroke="#f0f" stroke-width=".17"/>
<g font-size="1.6" fill="#f00">
<text x="76.7" y="48.7">[4,7,13]</text>
<text x="84.2" y="48.7">Xm0DATA[15:0]</text>
<text x="150.8" y="58.3" transform="rotate(-90 150.8 58.3)">Xm0DATA0</text>
<text x="152.6" y="58.3" transform="rotate(-90 152.6 58.3)">Xm0DATA1</text>
<text x="154.4" y="58.3" transform="rotate(-90 154.4 58.3)">Xm0DATA2</text>
<text x="157.9" y="58.3" transform="rotate(-90 157.9 58.3)">Xm0DATA3</text>
<text x="159.7" y="58.3" transform="rotate(-90 159.7 58.3)">Xm0DATA4</text>
<text x="140.2" y="60.1" transform="rotate(-90 140.2 60.1)">Xm0DATA14</text>
<text x="143.7" y="60.1" transform="rotate(-90 143.7 60.1)">Xm0DATA15</text>
<text x="117.7" y="77.9">Xm0DATA13</text>
<text x="172.8" y="77.9">Xm0DATA5</text>
<text x="117.7" y="83.2">Xm0DATA10</text>
<text x="117.7" y="81.4">Xm0DATA11</text>
<text x="117.7" y="79.7">Xm0DATA12</text>
<text x="172.8" y="79.7">Xm0DATA6</text>
<text x="172.8" y="81.4">Xm0DATA7</text>
<text x="178.2" y="83.2">NET_AVDD18</text>
<text x="117.7" y="88.6">Xm0DATA8</text>
<text x="117.7" y="85">Xm0DATA9</text>
<text x="178.2" y="85">DM9000_TX-</text>
<text x="232.2" y="86.1">TD-</text>
<text x="232.2" y="87.8">TD+</text>
<text x="236.7" y="86.1">[13]</text>
<text x="237.1" y="87.8">[13]</text>
<text x="76.8" y="91.1">[4,13]</text>
<text x="82.2" y="95">[3]</text>
<text x="82.9" y="91.1">Xm0ADDR2</text>
<text x="85.9" y="95">XEINT7</text>
<text x="180" y="93.9">DM9000_RX+</text>
<text x="180" y="92.1">DM9000_RX-</text>
<text x="232.2" y="93.2">RX-</text>
<text x="232.2" y="95">RX+</text>
<text x="236.7" y="93.2">[13]</text>
<text x="237.1" y="95">[13]</text>
<text x="78.6" y="96.4">[4,13]</text>
<text x="78.6" y="98.2">[4,13]</text>
<text x="84.7" y="96.4">Xm0OEn</text>
<text x="84.7" y="98.2">Xm0WEn</text>
<text x="80.9" y="114.2">[4]</text>
<text x="84.7" y="114.2">Xm0CSn1</text>
<text x="97.8" y="119.5">[13]</text>
<text x="102.4" y="119.5">DM9000_LINKLED</text>
<text x="119.5" y="118.8">DM9000_LINKLED</text>
<text x="71.7" y="124.8">[3,13]</text>
<text x="77.7" y="124.8">XnRSTOUT</text>
<text x="97.8" y="121.3">[13]</text>
<text x="102.4" y="121.3">DM9000_LANLED</text>
<text x="119.5" y="120.6">DM9000_LANLED</text>
</g>
<g font-size="1.6">
<text x="113.8" y="53">VDD_SYS_3.3V</text>
<text x="117.2" y="67.2">DGND</text>
<text x="140.1" y="68.1" transform="rotate(-90 140.1 68.1)">24</text>
<text x="141.9" y="68.1" transform="rotate(-90 141.9 68.1)">23</text>
<text x="143.7" y="68.1" transform="rotate(-90 143.7 68.1)">22</text>
<text x="145.5" y="68.1" transform="rotate(-90 145.5 68.1)">21</text>
<text x="147.2" y="68.1" transform="rotate(-90 147.2 68.1)">20</text>
<text x="149" y="68.1" transform="rotate(-90 149 68.1)">19</text>
<text x="150.8" y="68.1" transform="rotate(-90 150.8 68.1)">18</text>
<text x="152.6" y="68.1" transform="rotate(-90 152.6 68.1)">17</text>
<text x="154.3" y="68.1" transform="rotate(-90 154.3 68.1)">16</text>
<text x="156.1" y="68.1" transform="rotate(-90 156.1 68.1)">15</text>
<text x="157.9" y="68.1" transform="rotate(-90 157.9 68.1)">14</text>
<text x="159.7" y="68.1" transform="rotate(-90 159.7 68.1)">13</text>
<text x="132.2" y="77.9">25</text>
<text x="166.6" y="77.9">12</text>
<text x="132.2" y="79.6">26</text>
<text x="132.2" y="81.4">27</text>
<text x="132.2" y="83.2">28</text>
<text x="166.6" y="83.2">9</text>
<text x="166.6" y="81.4">10</text>
<text x="166.6" y="79.6">11</text>
<text x="185.1" y="81.1">NET_AVDD18</text>
<text x="132.2" y="85">29</text>
<text x="132.2" y="86.7">30</text>
<text x="132.2" y="88.5">31</text>
<text x="166.6" y="85">8</text>
<text x="166.6" y="86.7">7</text>
<text x="166.6" y="88.5">6</text>
<text x="132.2" y="90.3">32</text>
<text x="132.2" y="92.1">33</text>
<text x="132.2" y="93.9">34</text>
<text x="132.2" y="95.6">35</text>
<text x="166.6" y="95.6">2</text>
<text x="166.6" y="93.9">3</text>
<text x="166.6" y="90.3">5</text>
<text x="166.6" y="92.1">4</text>
<text x="132.2" y="97.4">36</text>
<text x="166.6" y="97.4">1</text>
<text x="140.1" y="109.7" transform="rotate(-90 140.1 109.7)">37</text>
<text x="141.9" y="109.7" transform="rotate(-90 141.9 109.7)">38</text>
<text x="143.7" y="109.7" transform="rotate(-90 143.7 109.7)">39</text>
<text x="145.5" y="109.7" transform="rotate(-90 145.5 109.7)">40</text>
<text x="147.2" y="109.7" transform="rotate(-90 147.2 109.7)">41</text>
<text x="149" y="109.7" transform="rotate(-90 149 109.7)">42</text>
<text x="150.8" y="109.7" transform="rotate(-90 150.8 109.7)">43</text>
<text x="152.6" y="109.7" transform="rotate(-90 152.6 109.7)">44</text>
<text x="154.3" y="109.7" transform="rotate(-90 154.3 109.7)">45</text>
<text x="156.1" y="109.7" transform="rotate(-90 156.1 109.7)">46</text>
<text x="157.9" y="109.7" transform="rotate(-90 157.9 109.7)">47</text>
<text x="159.7" y="109.7" transform="rotate(-90 159.7 109.7)">48</text>
<text x="200.8" y="111.7">DGND</text>
<text x="154" y="125.6">DGND</text>
<text x="175.9" y="120.6">DGND</text>
<text x="152.6" y="131.2">1</text>
<text x="156.1" y="128.6" transform="rotate(-90 156.1 128.6)">4</text>
<text x="159.5" y="131.2">2</text>
<text x="130" y="132.7">VDD_SYS_3.3V</text>
<text x="145.7" y="133">DGND</text>
<text x="156.1" y="135.5" transform="rotate(-90 156.1 135.5)">3</text>
<text x="149.2" y="143.7">DGND</text>
<text x="154.6" y="138.3">DGND</text>
<text x="161.7" y="143.7">DGND</text>
<text x="222.3" y="193.5">Title</text>
<text x="229.4" y="195.2">&lt;Title&gt;</text>
<text x="222.3" y="198.8">Size</text>
<text x="224.1" y="200.6">A3</text>
<text x="229.4" y="200.6">&lt;Doc&gt;</text>
<text x="229.4" y="198.8">Document Number</text>
<text x="281" y="198.8">Rev</text>
<text x="222.3" y="204.1">Date:</text>
<text x="231.5" y="204.1">Tuesday, March 12, 2013</text>
<text x="257.8" y="204.1">Sheet</text>
<text x="266.7" y="204.1">11</text>
<text x="272.1" y="204.1">of</text>
<text x="277.4" y="204.1">14</text>
</g>
<g font-size="1.6" fill="#000080">
<text x="106.7" y="58.3">C180</text>
<text x="126.3" y="58.3">C181</text>
<text x="106.7" y="60.1">104</text>
<text x="126.3" y="60.1">10u</text>
<text x="135.2" y="67.2">U12</text>
<text x="101.4" y="93.9">R210</text>
<text x="108.5" y="93.9">0R</text>
<text x="192.1" y="97.5">C183</text>
<text x="192.1" y="99.2">10u</text>
<text x="204.5" y="99.2">C184</text>
<text x="204.5" y="101">104</text>
<text x="128.1" y="108.1">DM9000AEP</text>
<text x="172.2" y="109" transform="rotate(-90 172.2 109)">6.8K R131</text>
<text x="152.9" y="118.8">R134</text>
<text x="160.1" y="118.8">1M</text>
<text x="92.5" y="124.1">R135</text>
<text x="99.6" y="124.1">0R</text>
<text x="151.2" y="124.1">25Mhz</text>
<text x="163.6" y="124.1">R136</text>
<text x="165.4" y="125.9">22R</text>
<text x="159.3" y="127">Y1</text>
<text x="145.8" y="136.6">C187</text>
<text x="165.4" y="136.6">C188</text>
<text x="147.6" y="138.3">15p</text>
<text x="165.4" y="138.3">15p</text>
</g>
<g font-size="1.6" fill="#004080">
<text x="141.3" y="74.3" transform="rotate(-90 141.3 74.3)">SD14</text>
<text x="143" y="74.6" transform="rotate(-90 143 74.6)">VDD3</text>
<text x="144.8" y="74.3" transform="rotate(-90 144.8 74.3)">SD15</text>
<text x="146.6" y="75.9" transform="rotate(-90 146.6 75.9)">EEDCS</text>
<text x="148.4" y="75.9" transform="rotate(-90 148.4 75.9)">EEDCK</text>
<text x="150.2" y="75.4" transform="rotate(-90 150.2 75.4)">EEDIO</text>
<text x="151.9" y="73.4" transform="rotate(-90 151.9 73.4)">SD0</text>
<text x="153.7" y="73.4" transform="rotate(-90 153.7 73.4)">SD1</text>
<text x="155.5" y="73.4" transform="rotate(-90 155.5 73.4)">SD2</text>
<text x="157.3" y="74.8" transform="rotate(-90 157.3 74.8)">GND3</text>
<text x="159" y="73.4" transform="rotate(-90 159 73.4)">SD3</text>
<text x="160.8" y="73.4" transform="rotate(-90 160.8 73.4)">SD4</text>
<text x="136.1" y="79">SD13</text>
<text x="136.1" y="80.7">SD12</text>
<text x="136.1" y="82.5">SD11</text>
<text x="161.4" y="82.5">SD7</text>
<text x="161.4" y="79">SD5</text>
<text x="161.4" y="80.7">SD6</text>
<text x="136.1" y="84.3">SD10</text>
<text x="136.1" y="86.1">SD9</text>
<text x="136.1" y="87.8">VDD1</text>
<text x="136.1" y="89.6">SD8</text>
<text x="157.3" y="84.3">AVDD18B</text>
<text x="159" y="89.6">AGND3</text>
<text x="161.5" y="87.8">TX+</text>
<text x="161.9" y="86.1">TX-</text>
<text x="136.1" y="91.4">CMD</text>
<text x="136.1" y="93.2">GND1</text>
<text x="136.1" y="95">INT</text>
<text x="159" y="91.4">AGND2</text>
<text x="161.4" y="95">RX+</text>
<text x="161.8" y="93.2">RX-</text>
<text x="136.1" y="96.7">IOR#</text>
<text x="136.1" y="98.5">IOW#</text>
<text x="157.4" y="96.7">AVDD18a</text>
<text x="158.9" y="98.5">BGRES</text>
<text x="141.3" y="105.8" transform="rotate(-90 141.3 105.8)">CS#</text>
<text x="143" y="105.8" transform="rotate(-90 143 105.8)">LED2</text>
<text x="144.8" y="105.8" transform="rotate(-90 144.8 105.8)">LED1</text>
<text x="146.6" y="105.8" transform="rotate(-90 146.6 105.8)">PWRST#</text>
<text x="148.4" y="105.8" transform="rotate(-90 148.4 105.8)">TEST</text>
<text x="150.2" y="105.8" transform="rotate(-90 150.2 105.8)">VDD2</text>
<text x="151.9" y="105.8" transform="rotate(-90 151.9 105.8)">X2</text>
<text x="153.7" y="105.8" transform="rotate(-90 153.7 105.8)">X1</text>
<text x="155.5" y="105.8" transform="rotate(-90 155.5 105.8)">GND2</text>
<text x="157.3" y="105.8" transform="rotate(-90 157.3 105.8)">SD</text>
<text x="159" y="105.8" transform="rotate(-90 159 105.8)">AGND1</text>
<text x="160.8" y="105.8" transform="rotate(-90 160.8 105.8)">BGGND</text>
</g>
<text font-size="1.6" fill="#8000ff" x="159.3" y="129.1">25MHz</text>
<g font-size="1.3">
<text x="30.8" y="1.3">5</text>
<text x="88.9" y="1.3">4</text>
<text x="146.9" y="1.3">3</text>
<text x="205" y="1.3">2</text>
<text x="263.1" y="1.3">1</text>
<text x=".5" y="28.4">D</text>
<text x="292.6" y="28.4">D</text>
<text x=".5" y="79.5">C</text>
<text x="292.6" y="79.5">C</text>
<text x=".5" y="130.6">B</text>
<text x="292.6" y="130.6">B</text>
<text x=".5" y="181.7">A</text>
<text x="292.6" y="181.7">A</text>
<text x="30.8" y="207.4">5</text>
<text x="88.9" y="207.4">4</text>
<text x="146.9" y="207.4">3</text>
<text x="205" y="207.4">2</text>
<text x="263.1" y="207.4">1</text>
</g>
</svg>
